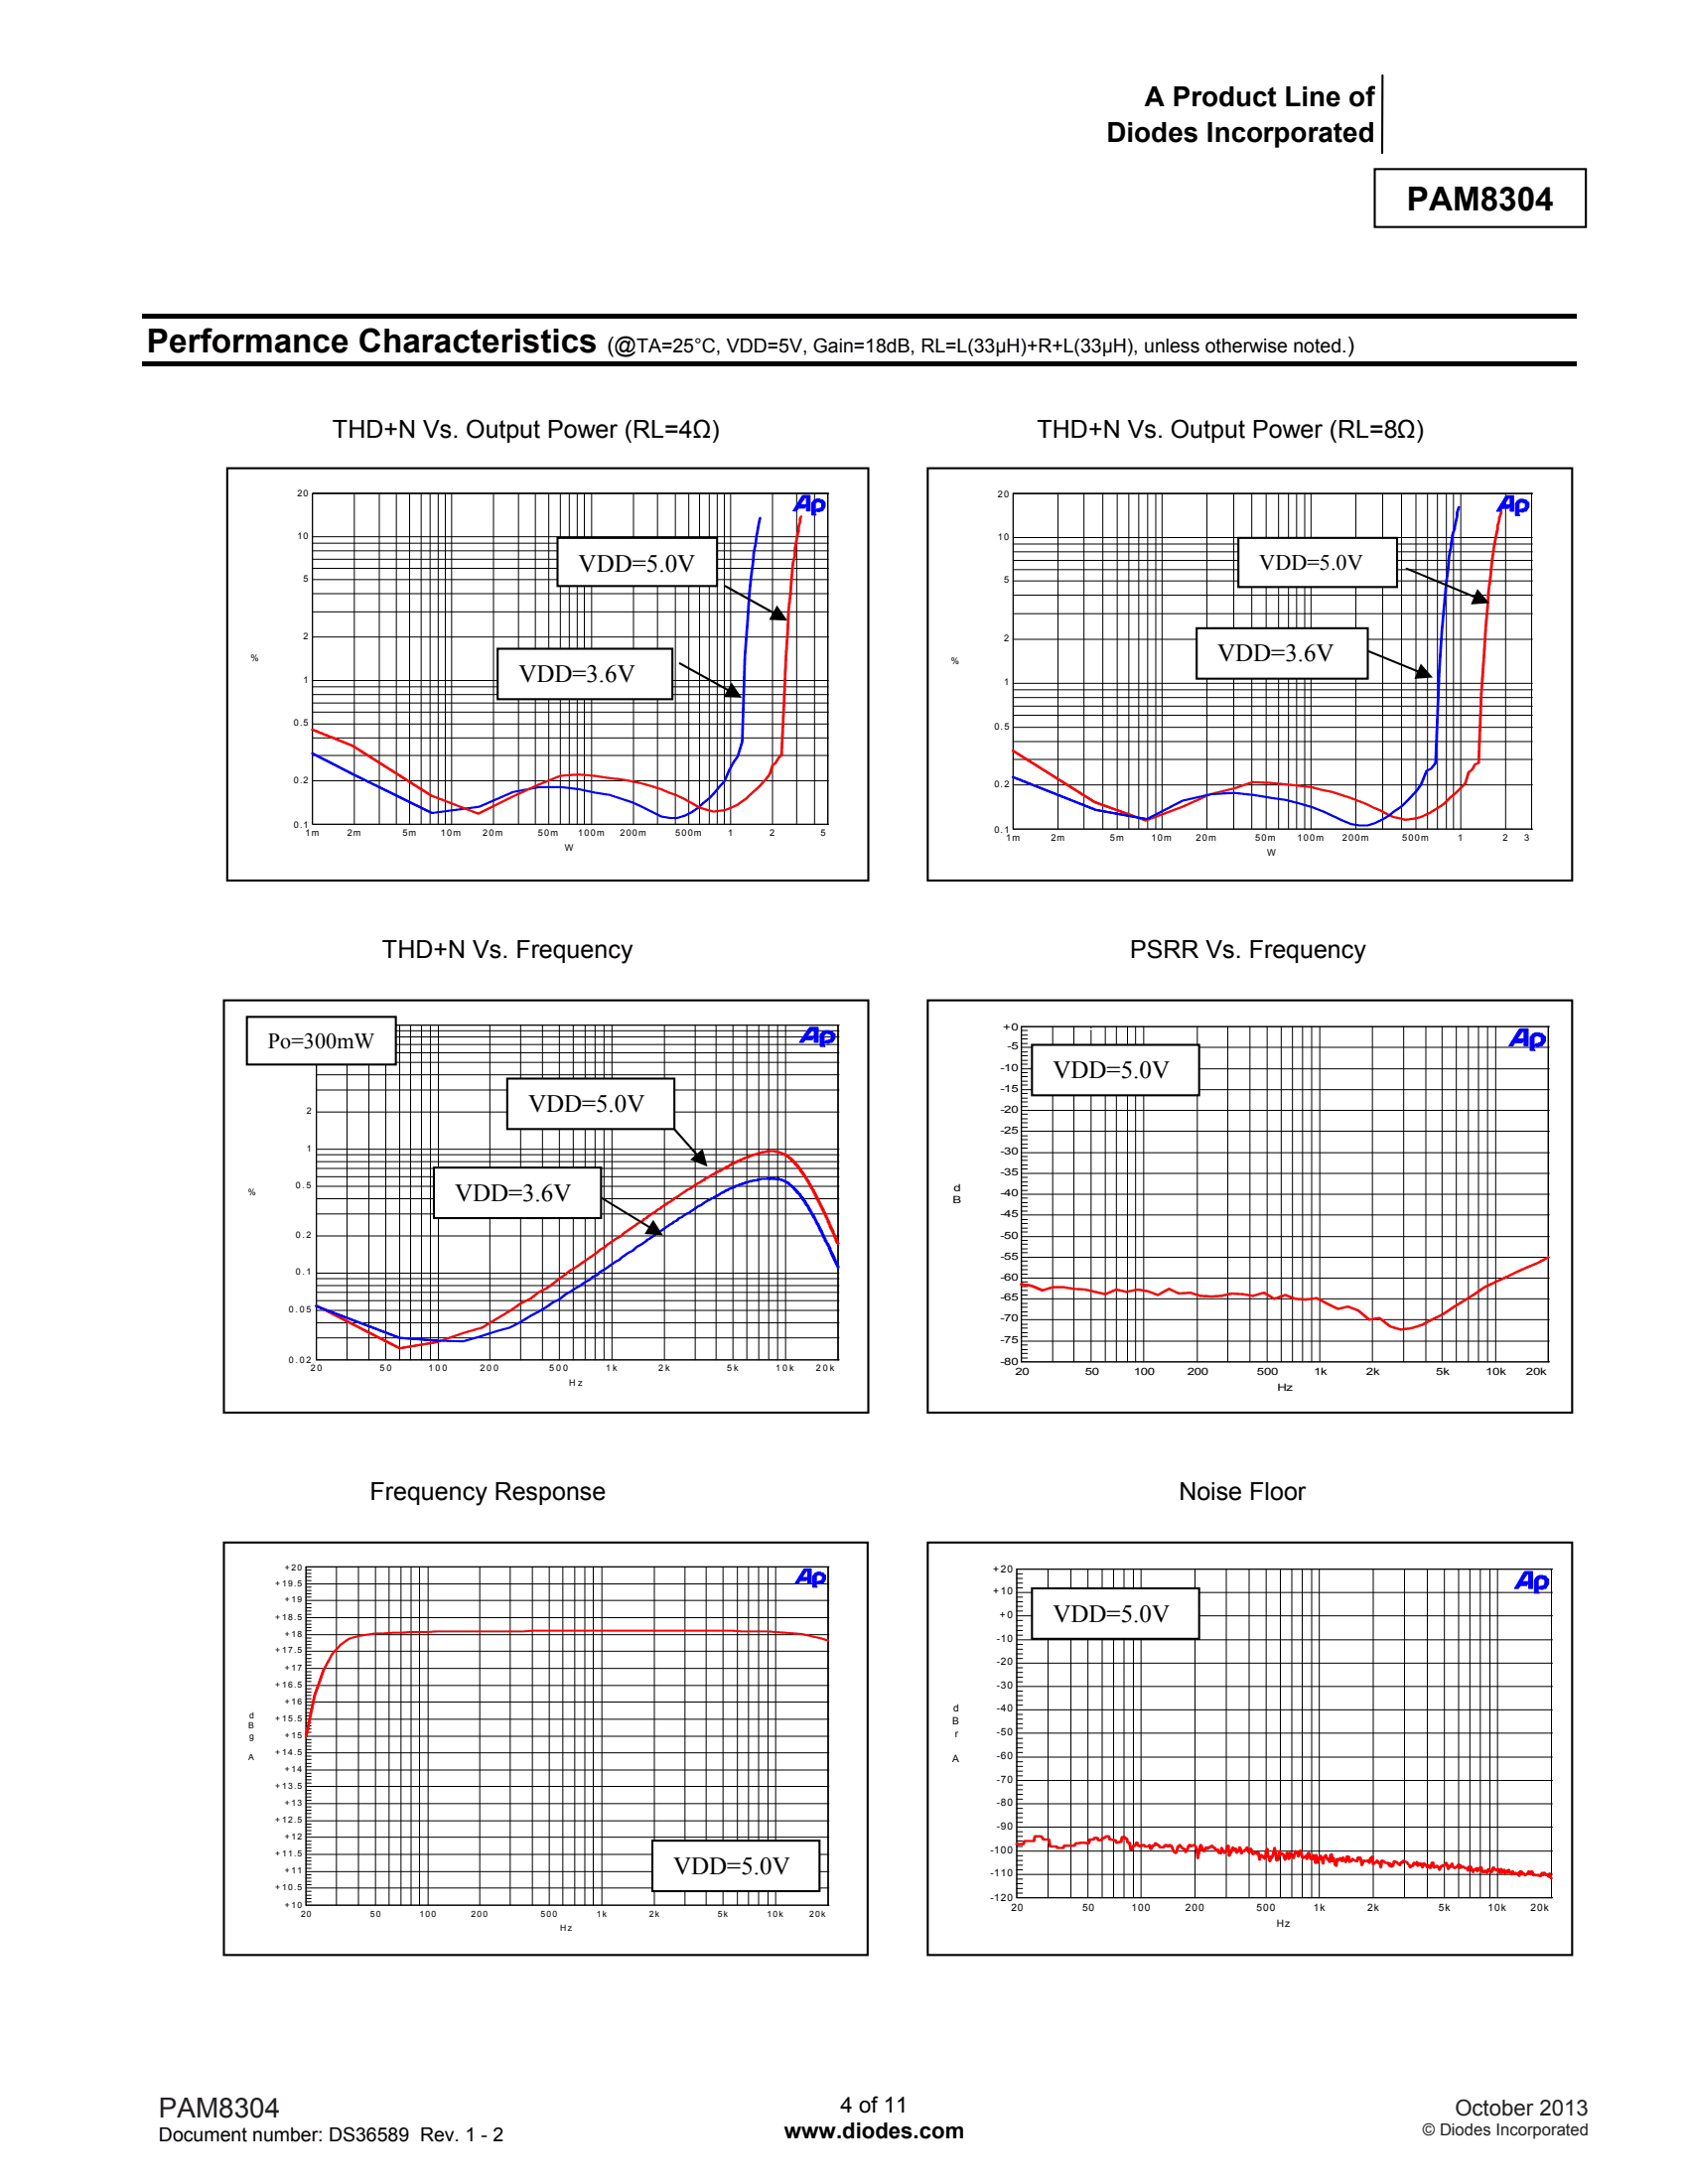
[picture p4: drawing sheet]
<svg xmlns="http://www.w3.org/2000/svg" width="216mm" height="279mm" viewBox="0 0 216 279" stroke-linecap="round" stroke-linejoin="round" font-family="sans-serif">
<path d="M176.8 9.6v10M175.8 21.6h27v7.4h-27z" fill="none" stroke="#000" stroke-width=".26"/>
<path d="M18.3 40.2h183.4v.5h-183.4zM18.3 46.3h183.4v.5h-183.4z" fill="#000"/>
<path d="M29.1 59.9h82v52.8h-82z" fill="#fff"/>
<path d="M29.1 59.9h82v52.7h-82z" fill="none" stroke="#000" stroke-width=".26"/>
<g fill="none" stroke="#000" stroke-width=".13">
<path d="M40 78.3h66M40 75.9h66M40 74.1h66M40 72.7h66M40 71.5h66M40 70.5h66M40 69.5h66M40 68.7h66M45.3 63.1v42.4M48.5 63.1v42.4M50.7 63.1v42.4M52.4 63.1v42.4"/>
<path d="M53.9 63.1v42.4M55 63.1v42.4M56 63.1v42.4M57 63.1v42.4M57.8 63.1v42.4M63.1 63.1v42.4M66.3 63.1v42.4M68.5 63.1v42.4M70.2 63.1v42.4M71.7 63.1v42.4M72.8 63.1v42.4M73.8 63.1v42.4"/>
<path d="M74.7 63.1v42.4M75.7 63.1v42.4M81 63.1v42.4M84.1 63.1v42.4M86.4 63.1v42.4M88.1 63.1v42.4M89.5 63.1v42.4M90.7 63.1v42.4M91.7 63.1v42.4M92.6 63.1v42.4M93.5 63.1v42.4M98.8 63.1v42.4"/>
<path d="M101.9 63.1v42.4M104.2 63.1v42.4M105.9 63.1v42.4M106 63.1h-66v42.4h66M40 99.9h66M40 96.6h66M40 94.4h66M40 92.6h66M40 91.1h66M40 89.9h66M40 88.9h66M40 87.9h66"/>
<path d="M40 87.1h66M40 81.5h66"/>
</g>
<path d="M97.2 66.3a73.8 73.8 0 0 0-1.4 9.6l-.5 8.1-.4 10.9-.5 1.9-.6 .8-1.2 2.4-1.9 2.1-.8 .7a6.7 6.7 0 0 1-3.3 1.8h-.9l-1.1-.1a31 31 0 0 0-6.7-2.8l-1.8-.3a19.9 19.9 0 0 0-10.5-.1l-4.3 1.9-6.1 .8-15.2-7.6 15.2 7.6" fill="none" stroke="#00f" stroke-width=".3"/>
<path d="M102.5 66.1l-.2 .2-.2 1.7-.4 2.3v.8a27 27 0 0 0-.6 4.9l-.2 2.1-.4 6-.5 12.5-.4 .3-.4 .7-.4 .3-.3 1.1a17.3 17.3 0 0 1-4.1 3.9 6.5 6.5 0 0 1-3.1 .9 7.5 7.5 0 0 1-3-1.1 26.1 26.1 0 0 0-10.5-3.2l-1.8-.3-2-.1-2.3 .1-2.9 1.2-3.3 1.5-4.3 2.2-6.1-2.3-10-6.4-5.1-2.1 5.1 2.1 10 6.4" fill="none" stroke="#f00" stroke-width=".3"/>
<g fill="#00f" stroke="#00f" stroke-width=".13">
<path d="M102.6 63.5l.1-.1h.9v2h-.5v-1.8l-.2 .1-.6 .9h.8l-.2 .4h-.8l-.2 .4h-.5z" fill-rule="evenodd"/>
<path d="M104.1 64a1.06 1.06 0 0 1 1.4 .3 .94 .94 0 0 1-.6 1.1h-.6l.2-.3 .5-.1 .1-.2v-.4l-.3-.2h-.3l-.2 .2v1.4l.1 .1h-.6v-1.5z" fill-rule="evenodd"/>
</g>
<path d="M118.7 59.9h82.4v52.8h-82.4z" fill="#fff"/>
<path d="M118.7 59.9h82.4v52.7h-82.4z" fill="none" stroke="#000" stroke-width=".26"/>
<g fill="none" stroke="#000" stroke-width=".13">
<path d="M129.6 78.5h66.4M129.6 76.1h66.4M129.6 74.3h66.4M129.6 72.9h66.4M129.6 71.7h66.4M129.6 70.6h66.4M129.6 69.6h66.4M129.6 68.8h66.4M135.3 63.1v43M138.6 63.1v43M141.1 63.1v43M142.9 63.1v43"/>
<path d="M144.4 63.1v43M145.6 63.1v43M146.8 63.1v43M147.8 63.1v43M148.6 63.1v43M154.4 63.1v43M157.8 63.1v43M160.1 63.1v43M161.9 63.1v43M163.5 63.1v43M164.8 63.1v43M165.8 63.1v43"/>
<path d="M166.9 63.1v43M167.7 63.1v43M173.4 63.1v43M176.8 63.1v43M179.3 63.1v43M181.1 63.1v43M182.6 63.1v43M183.9 63.1v43M185 63.1v43M185.9 63.1v43M186.8 63.1v43M192.6 63.1v43"/>
<path d="M195.9 63.1v43M196 63.1h-66.4v43h66.4M129.6 97.2h66.4M129.6 94.9h66.4M129.6 93h66.4M129.6 91.5h66.4M129.6 90.3h66.4M129.6 89.2h66.4M129.6 88.2h66.4M129.6 87.4h66.4M129.6 81.8h66.4M129.6 100.4h66.4"/>
</g>
<path d="M192 65.3a82.6 82.6 0 0 0-1.6 10.3l-.1 2.1a421.6 421.6 0 0 0-1.2 19.9l-.4 .2-.4 .6-.4 .4-.5 1.4-1.3 1.3-.5 .5a10.7 10.7 0 0 1-4.5 2.7l-1.4 .2-1.5-.4a38.6 38.6 0 0 0-10.5-3.8l-5.2-.5-2.3-.1-2.4 .8-3 .7-3.7 1.7-4.5 1.7-6.6-2.4-10.4-6.5 10.4 6.5 6.6 2.4" fill="none" stroke="#f00" stroke-width=".31"/>
<path d="M186.6 64.9l-.2 .7v.4l-.4 1.7-.2 .6-.5 2.9-.1 1.5a235 235 0 0 0-1.6 24.9l-.6 .7-.5 .3a8.3 8.3 0 0 1-2.7 4l-.6 .7-.9 .5a8.6 8.6 0 0 1-3.4 1.8h-1l-1.1-.2-1.1-.4a25 25 0 0 0-9.2-2.9l-2.2-.4-2.5-.3-2.9 .2-3.6 .8-4.6 2.4-6.6-1.2-10.5-4.2 10.5 4.2 6.6 1.2" fill="none" stroke="#00f" stroke-width=".31"/>
<g fill="#00f" stroke="#00f" stroke-width=".13">
<path d="M192.6 63.5l.1-.1h.9v2h-.5v-1.7l-.2 .1-.6 .8h.8l-.2 .4h-.8l-.2 .4h-.5z" fill-rule="evenodd"/>
<path d="M194.1 64.1l.3-.2h.5l.1 .1h.2l.4 .3a1.46 1.46 0 0 1-.4 1.1h-.2l-.1 .1-.6-.1 .2-.3 .5-.1 .1-.1v-.5l-.3-.2h-.3l-.2 .2v1.5l.1 .1h-.6v-1.6z" fill-rule="evenodd"/>
</g>
<path d="M118.7 128h82.4v52.7h-82.4z" fill="#fff"/>
<path d="M118.7 128h82.4v52.7h-82.4z" fill="none" stroke="#000" stroke-width=".26"/>
<g fill="none" stroke="#000" stroke-width=".13">
<path d="M130.6 139.9h.8M130.6 139.4h67.6M130.6 138.8h.8M130.6 138.3h.8M130.6 137.7h.8M130.6 137.2h.8M130.6 136.7h67.6M130.6 136.1h.8M130.6 135.7h.8M130.6 135.1h.8M130.6 134.6h.8M130.6 134h67.6"/>
<path d="M130.6 133.5h.8M130.6 132.9h.8M130.6 132.4h.8M130.6 131.8h.8M134.6 131.3v42.9M137.4 131.3v42.9M139.6 131.3v42.9M141.4 131.3v42.9M142.8 131.3v42.9M144.2 131.3v42.9M145.2 131.3v42.9M146.3 131.3v42.9"/>
<path d="M153.1 131.3v42.9M157 131.3v42.9M159.9 131.3v42.9M162.1 131.3v42.9M163.9 131.3v42.9M165.3 131.3v42.9M166.6 131.3v42.9M167.8 131.3v42.9M168.8 131.3v42.9M175.5 131.3v42.9M179.5 131.3v42.9M182.4 131.3v42.9"/>
<path d="M184.4 131.3v42.9M186.3 131.3v42.9M187.8 131.3v42.9M189.1 131.3v42.9M190.3 131.3v42.9M191.3 131.3v42.9M198 131.3v42.9M198.2 131.3h-67.6v42.9h67.6M130.6 159.8h.8M130.6 159.2h.8M130.6 158.7h.8M130.6 158.2h67.6"/>
<path d="M130.6 157.6h.8M130.6 157.1h.8M130.6 156.5h.8M130.6 156h.8M130.6 155.4h67.6M130.6 154.9h.8M130.6 154.3h.8M130.6 153.9h.8M130.6 153.3h.8M130.6 152.8h67.6M130.6 152.3h.8M130.6 151.7h.8"/>
<path d="M130.6 151.2h.8M130.6 150.6h.8M130.6 150.1h67.6M130.6 149.5h.8M130.6 149h.8M130.6 148.4h.8M130.6 148h.8M130.6 147.5h67.6M130.6 146.9h.8M130.6 146.4h.8M130.6 145.8h.8M130.6 145.3h.8"/>
<path d="M130.6 144.7h67.6M130.6 144.2h.8M130.6 143.6h.8M130.6 143.1h.8M130.6 142.5h.8M130.6 142h67.6M130.6 141.6h.8M130.6 141h.8M130.6 140.5h.8M130.6 173.7h.8M130.6 173.1h.8M130.6 172.7h.8"/>
<path d="M130.6 172.1h.8M130.6 171.6h67.6M130.6 171h.8M130.6 170.5h.8M130.6 169.9h.8M130.6 169.4h.8M130.6 168.8h67.6M130.6 168.3h.8M130.6 167.8h.8M130.6 167.2h.8M130.6 166.8h.8M130.6 166.2h67.6"/>
<path d="M130.6 165.7h.8M130.6 165.1h.8M130.6 164.6h.8M130.6 164h.8M130.6 163.5h67.6M130.6 163h.8M130.6 162.4h.8M130.6 161.9h.8M130.6 161.3h.8M130.6 160.8h67.6M130.6 160.3h.8"/>
</g>
<path d="M198 160.8l-1.3 .7-2.7 1.2-4.1 2-5.3 3.4-2.7 1.4-1.3 .4-1.5 .2-1.2-.4-1.5-1.1-1.3 .2-1.4-1.2-1.3-.4-1.3 .2-2.7-1.3-1.4 .2-1.3-.1-1.3-.5-1.4 .5-1.3-.8-1.5 .4-1.2-.2-1.5-.1a8.4 8.4 0 0 1-5.3-.1l-1.4 .1-1.3-.6-1.4 .8-1.3-.5-1.3-.2-1.4 .3-1.3-.3-1.4 .6-2.6-.6-1.5-.1-1.2-.2h-1.5l-1.3 .4-1.4-.6-1.3-.2 1.3 .2 1.4 .6" fill="none" stroke="#f00" stroke-width=".34"/>
<g fill="#00f" stroke="#00f" stroke-width=".13">
<path d="M194.3 131.7l.1-.1h1.1v2.2h-.6v-1.9l-.2 .1-.7 .9h.9l-.2 .5h-.9l-.3 .4h-.5z" fill-rule="evenodd"/>
<path d="M196 132.3a.96 .96 0 0 1 1-.1h.3l.4 .4a1.47 1.47 0 0 1-.4 1.2l-.4 .1-.7-.1 .3-.3 .5-.1 .1-.2v-.5l-.4-.2h-.2l-.3 .2v1.6l.2 .1h-.7v-1.7z" fill-rule="evenodd"/>
</g>
<path d="M28.6 128h82.5v52.7h-82.5z" fill="#fff"/>
<path d="M28.6 128h82.5v52.7h-82.5z" fill="none" stroke="#000" stroke-width=".26"/>
<g fill="none" stroke="#000" stroke-width=".13">
<path d="M40.5 139.4h66.8M40.5 137.5h66.8M40.5 135.9h66.8M40.5 134.7h66.8M40.5 133.6h66.8M40.5 132.7h66.8M40.5 131.9h66.8M44.4 131.1v42.9M47.2 131.1v42.9M49.3 131.1v42.9M51.1 131.1v42.9M52.5 131.1v42.9"/>
<path d="M53.9 131.1v42.9M55.1 131.1v42.9M56.1 131.1v42.9M62.7 131.1v42.9M66.6 131.1v42.9M69.4 131.1v42.9M71.5 131.1v42.9M73.3 131.1v42.9M74.8 131.1v42.9M76.1 131.1v42.9M77.3 131.1v42.9M78.3 131.1v42.9"/>
<path d="M85 131.1v42.9M88.9 131.1v42.9M91.6 131.1v42.9M93.7 131.1v42.9M95.5 131.1v42.9M97 131.1v42.9M98.3 131.1v42.9M99.5 131.1v42.9M100.5 131.1v42.9M107.2 131.1v42.9M107.3 131.1h-66.8v42.9h66.8M40.5 158.1h66.8"/>
<path d="M40.5 155.3h66.8M40.5 153.4h66.8M40.5 151.8h66.8M40.5 150.5h66.8M40.5 149.5h66.8M40.5 148.6h66.8M40.5 147.7h66.8M40.5 147h66.8M40.5 142.3h66.8M40.5 171.2h66.8M40.5 169.2h66.8M40.5 167.6h66.8"/>
<path d="M40.5 166.4h66.8M40.5 165.3h66.8M40.5 164.5h66.8M40.5 163.6h66.8M40.5 162.9h66.8"/>
</g>
<path d="M107.2 159.1v-.1h-.1v-.3h-.2l-.1-.6-.2-.3v-.3h-.2v-.3h-.1v-.2h-.1l-.2-.6h-.1v-.3l-.4-.6v-.3h-.1l-.1-.5h-.1v-.2l-.3-.3v-.2l-.2-.4v-.1h-.2v-.3h-.1v-.3h-.1v-.2h-.2l-.1-.5-.2-.2-.2-.5h-.1l-.1-.4h-.1v-.2l-.4-.4v-.2h-.2v-.2h-.1v-.2h-.1v-.1h-.1v-.2l-.2-.2h-.1v-.2h-.1v-.2h-.3v-.2h-.1l-.1-.3-.3-.1v-.1h-.1l-.1-.2h-.1v-.1l-.7-.4a4.6 4.6 0 0 0-2-.3l-1 .1v.2l-.9 .1v.1h-.3v.1l-.3 .1v.1l-.6 .1v.1h-.3l-.2 .2h-.2v.1l-.8 .3-.1 .1-.5 .2v.3l-.1-.2-.8 .5a.26 .26 0 0 0-.4 .2l-1.4 .7-.2 .3-.8 .3-2.8 1.9-.2 .1-.2 .2-.7 .4-.2 .2-.6 .3-.1 .2-1.4 .9-.9 .7-.6 .3-1.8 1.3-.3 .2-1.9 1.3-.3 .3-.5 .3-.4 .3-2.8 2-.7 .3-.6 .5a20 20 0 0 1-3.4 2.3l-1 .8-1.3 .7-1.4 .9-3.5 2.1-2.5 .7-3.3 1.2-4.8 .8-10.6-5.5 10.6 5.5 4.8-.8" fill="none" stroke="#f00" stroke-width=".32"/>
<path d="M107.2 162.2v-.2l-.4-.6v-.3h-.1v-.3h-.1v-.2h-.2v-.3h-.1l-.1-.6h-.2v-.3l-.1-.1v-.1h-.1l-.1-.5h-.2v-.2l-.1-.1v-.2h-.1v-.3h-.1l-.2-.5h-.1v-.3h-.1l-.1-.5h-.2l-.4-.9h-.1v-.3h-.1l-.1-.2v-.2l-.2-.1v-.1h-.1l-.1-.5-.1-.1h-.2v-.2h-.1v-.3h-.1l-.2-.3h-.1v-.2h-.1l-.1-.2v-.2h-.2l-.1-.2-.1-.1v.1v-.2l-.3-.1v-.2h-.1l-.1-.2-.5-.3-.3-.4h-.3v-.1l-.4-.1v-.1h-.4v-.1v.1l-.1-.1-.2 .1v-.1h-.3v-.1l-.2 .1h-.2v-.1l-.2 .1v-.1v.1l-.1-.1-.1 .1h-.9l-.4 .1v.1l-.9 .1v.1h-.6v.1h-.3v.1l-.5 .1v.1l-.2 .1a.26 .26 0 0 0-.4 .2l-1 .3v.1l-1.3 .6-.4 .4h-.2l-.5 .2-2.4 1.6-1.3 .7-.4 .4-.8 .4-2.6 1.9-.3 .1-2 1.5-1.3 .7-.3 .4-2.4 1.5-.4 .4-.5 .2-.5 .5-2.5 1.4a80.8 80.8 0 0 1-7.7 4.6l-6 1.8-3.3-.1-4.8-.3-10.6-4.1 10.6 4.1 4.8 .3" fill="none" stroke="#00f" stroke-width=".32"/>
<g fill="#00f" stroke="#00f" stroke-width=".13">
<path d="M103.5 131.5l.1-.1h1v1.9h-.5v-1.6l-.2 .1-.6 .8h.8l-.2 .4h-.9l-.3 .3h-.5z" fill-rule="evenodd"/>
<path d="M105.2 132a1.3 1.3 0 0 1 1.6 .3v.5l-.4 .5h-.2l-.2 .2-.6-.2 .3-.2 .5-.1 .1-.2v-.4l-.4-.2h-.2l-.3 .2v1.4l.1 .1h-.6v-1.5z" fill-rule="evenodd"/>
</g>
<path d="M118.7 197.3h82.4v52.8h-82.4z" fill="#fff"/>
<path d="M118.7 197.3h82.4v52.8h-82.4z" fill="none" stroke="#000" stroke-width=".26"/>
<g fill="none" stroke="#000" stroke-width=".13">
<path d="M130 219.9h.8M130 219.3h.8M130 218.7h68.6M130 218.1h.8M130 217.5h.8M130 216.9h.8M130 216.3h.8M130 215.8h68.6M130 215.2h.8M130 214.6h.8M130 214h.8M130 213.4h.8"/>
<path d="M130 212.8h68.6M130 212.2h.8M130 211.6h.8M130 211h.8M130 210.4h.8M130 209.8h68.6M130 209.2h.8M130 208.6h.8M130 208h.8M130 207.3h.8M130 206.7h68.6M130 206.1h.8"/>
<path d="M130 205.5h.8M130 204.9h.8M130 204.3h.8M130 203.7h68.6M130 203.1h.8M130 202.5h.8M130 201.9h.8M130 201.3h.8M134 200.7v42.1M137 200.7v42.1M139.1 200.7v42.1M141 200.7v42.1"/>
<path d="M142.4 200.7v42.1M143.8 200.7v42.1M145 200.7v42.1M145.9 200.7v42.1M152.8 200.7v42.1M156.8 200.7v42.1M159.8 200.7v42.1M161.9 200.7v42.1M163.8 200.7v42.1M165.2 200.7v42.1M166.6 200.7v42.1M167.8 200.7v42.1"/>
<path d="M168.7 200.7v42.1M175.6 200.7v42.1M179.6 200.7v42.1M182.6 200.7v42.1M184.7 200.7v42.1M186.6 200.7v42.1M188 200.7v42.1M189.3 200.7v42.1M190.6 200.7v42.1M191.5 200.7v42.1M198.4 200.7v42.1M198.6 200.7h-68.6v42.1h68.6"/>
<path d="M130 239.8h68.6M130 239.2h.8M130 238.6h.8M130 238h.8M130 237.4h.8M130 236.8h68.6M130 236.2h.8M130 235.5h.8M130 234.9h.8M130 234.3h.8M130 233.7h68.6M130 233.1h.8"/>
<path d="M130 232.5h.8M130 231.9h.8M130 231.4h.8M130 230.8h68.6M130 230.2h.8M130 229.6h.8M130 229h.8M130 228.4h.8M130 227.8h68.6M130 227.2h.8M130 226.6h.8M130 226h.8"/>
<path d="M130 225.4h.8M130 224.8h68.6M130 224.2h.8M130 223.6h.8M130 223h.8M130 222.4h.8M130 221.7h68.6M130 221.1h.8M130 220.5h.8M130 242.2h.8M130 241.6h.8M130 241h.8"/>
<path d="M130 240.4h.8"/>
</g>
<path d="M130.3 235.9h-.3h.9l.1-.4h1.2l.2-.6h.8l.3 .4h.7l.1 .9h.8l.2 .2h.7l.1-.3h1.4l.1-.3h.4l.2-.1 1.1 .1 .1-.5h.5l.1-.2h.4l.1 .3h.3l.3-.3h.2l.2-.2h.3l.1 .4 .8 .1 .1 .3 .6-.1 .1-.6h.4l.1 .2h.1l.1 .5h.3l.1 .9h.1l.3-.5h.2l.1-.4h.2l.1 .4 .2 .1h.1l.2-.2h.2l.1 .2h.5l.1-.2 .1 .5h.2l.1-.4h.2l.2-.3 .4 .3a.39 .39 0 0 0 .4 .2 .39 .39 0 0 0 .4-.2l.2-.1 .1 .2h.2l.1-.2 .2 .1 .4 .8 .2 .1 .3-.8h.1l.1-.2 .4 .5h.2l.1 .4 .5-.9h.1l.2 .2 .3-.2 .3 .3 .2 1.4 .4-1.7 .2 .7 .3 .1 .1-.4 .1-.1 .1 .2 .6-.4 .1 .2 .3 .1 .1 .3 .3-.1 .1 .4 .1-.1 .1 .2 .1-.7 .4 .6 .2-.3 .2-.5 .1-.1 .1 1.3 .5-1.1 .2 .4 .2-.2 .1 .5 .1-.2h.1l.2-.5 .2 .8 .1-.3h.2l.2-.2h.1l.1-.3 .3 .7 .2-.5 .3 .7 .2-.1 .1-.2 .2 .3 .2-.2 .1 .9 .1-.5 .1-.1 .5 .5 .1-1 .2-.3 .1 1h.1l.1 .6 .2-.6 .1 .2 .1-.3 .2-1 .3 1.6 .1-.3 .1 .2 .1-1.1 .2 .5 .1-.2 .2 .1 .3 .7 .2-.9 .2 .8 .2-.8 .1 .5 .2-.2 .2 .4 .2-.9 .1 .2 .1-.1 .2 .6 .2-.8 .1 .2 .2 .7 .1 .1 .3-.3 .2 .4 .1-.7 .1-.1 .2 .8 .2-.1 .1 .1 .1-.5 .3 1 .1-1 .1 1 .1-.6 .1 .2 .1-.5 .2 .1 .2 .9 .1-.8 .3-.3 .1 .4 .1 .2 .1-.1 .2 .4 .1-.9 .1-.1 .1 .9 .2-.4 .2 .9 .1 .1 .1-.9 .2 .2 .2-.3 .2 .4 .2-.5 .3 .6 .2-.7 .1 .4 .1-.4 .1 .7 .2-.1 .2-.3 .6 .3 .1-.5 .1 .2 .1-.2 .3 1 .2-.6 .3 .1 .2-.1 .3 .3 .1-.6 .1 .4 .1-.6 .1 1 .5-.5 .2 .3 .1-.1 .1 .1 .1 .6 .1-.9 .8 .4 .1-.1 .1 .4 .1-.3 .1 .4 .2-.3 .1 .2 .1-.6a.67 .67 0 0 1 .6 .4l.1 .1 .3-.4 .1 .1 .1-.3 .5 .3 .4 .6 .1-.2h.2l.1-.4 .3 .2 .1-.3 .1 .5 .2-.3 .1 .2 .1-.2 .2 .5 .2-.5h.1l.4 .5 .1-.3 .2 .4 .3-.7h.1l.1 .6 .4-.2 .2 .2 .1 .3 .2-.4h.1l.1-.2 .1 .1 .1-.1 .3-.3 .2 .8 .1-.4 .2 .2 .2-.5 .1 .4 .3 .2 .3-.2 .2-.3 .1 .5 .1-.4 .1 .3 .3-.1 .2 .2h.2l.2 .3 .1-.5 .1 .1 .1-.1 .3 .7 .1-.3 .4-.2 .1 .4 .1-.4 .4-.1 .1 .6 .1-.1 .1 .1 .1-.2 .3 .3 .1-.4 .1-.1 .2 .3 .2 .1 .1-.5 .1-.1 .2 .3h.2l.1 .1 .1-.2 .2 .4 .1 .1 .1-.5 .1 .5 .3-.4 .1 .5 .2-.4 .2 .3 .1-.4 .3 .6 .2-.4 .1 .3 .2-.1 .3 .1 .1-.1 .1 .4 .1-.6h.2l.1 .4 .1-.2 .2 .3 .3-.1 .2-.4 .3 .4 .1-.4 .2 .5 .2-.1 .6 .2 .1-.1 .1 .1 .1-.4 .1 .3 .2-.3h.1l.1 .3 .2-.1 .2 .3 .1-.4 .2 .6" fill="none" stroke="#f00" stroke-width=".33"/>
<g fill="#00f" stroke="#00f" stroke-width=".13">
<path d="M194.9 201.1l.2-.1h.9v2.2h-.5v-1.9l-.2 .1-.6 .9h.8l-.2 .5h-.9l-.2 .4h-.5z" fill-rule="evenodd"/>
<path d="M196.5 201.7a.86 .86 0 0 1 1-.1h.2l.4 .4a1.62 1.62 0 0 1-.4 1.2h-.2l-.2 .1-.6-.1 .3-.3 .5-.1 .1-.2v-.5l-.4-.2h-.2l-.3 .2v1.6l.2 .1h-.6v-1.7z" fill-rule="evenodd"/>
</g>
<path d="M28.6 197.3h82.4v52.8h-82.4z" fill="#fff"/>
<path d="M28.6 197.3h82.4v52.8h-82.4z" fill="none" stroke="#000" stroke-width=".26"/>
<g fill="none" stroke="#000" stroke-width=".13">
<path d="M39.1 219.9h66.9M39.1 219.5h.7M39.1 219.1h.7M39.1 218.6h.7M39.1 218.2h.7M39.1 217.7h66.9M39.1 217.3h.7M39.1 216.9h.7M39.1 216.5h.7M39.1 216h.7M39.1 215.6h66.9M39.1 215.1h.7"/>
<path d="M39.1 214.7h.7M39.1 214.3h.7M39.1 213.9h.7M39.1 213.4h66.9M39.1 213h.7M39.1 212.6h.7M39.1 212.2h.7M39.1 211.7h.7M39.1 211.2h66.9M39.1 210.8h.7M39.1 210.4h.7M39.1 210h.7"/>
<path d="M39.1 209.6h.7M39.1 209.1h66.9M39.1 208.6h.7M39.1 208.2h.7M39.1 207.8h.7M39.1 207.4h.7M39.1 206.9h66.9M39.1 206.5h.7M39.1 206.1h.7M39.1 205.7h.7M39.1 205.2h.7M39.1 204.7h66.9"/>
<path d="M39.1 204.3h.7M39.1 203.9h.7M39.1 203.5h.7M39.1 203.1h.7M39.1 202.6h66.9M39.1 202.2h.7M39.1 201.7h.7M39.1 201.3h.7M39.1 200.9h.7M43 200.4v43.3M45.8 200.4v43.3M48 200.4v43.3"/>
<path d="M49.8 200.4v43.3M51.3 200.4v43.3M52.6 200.4v43.3M53.7 200.4v43.3M54.8 200.4v43.3M61.4 200.4v43.3M65.3 200.4v43.3M68.1 200.4v43.3M70.3 200.4v43.3M72 200.4v43.3M73.5 200.4v43.3M74.8 200.4v43.3"/>
<path d="M75.9 200.4v43.3M77 200.4v43.3M83.7 200.4v43.3M87.6 200.4v43.3M90.3 200.4v43.3M92.5 200.4v43.3M94.3 200.4v43.3M95.7 200.4v43.3M97 200.4v43.3M98.2 200.4v43.3M99.2 200.4v43.3M105.9 200.4v43.3"/>
<path d="M106 200.4h-66.9v43.3h66.9M39.1 239.8h.7M39.1 239.4h66.9M39.1 239h.7M39.1 238.5h.7M39.1 238.1h.7M39.1 237.7h.7M39.1 237.2h66.9M39.1 236.8h.7M39.1 236.4h.7M39.1 236h.7M39.1 235.5h.7"/>
<path d="M39.1 235h66.9M39.1 234.6h.7M39.1 234.2h.7M39.1 233.8h.7M39.1 233.4h.7M39.1 232.9h66.9M39.1 232.5h.7M39.1 232h.7M39.1 231.6h.7M39.1 231.2h.7M39.1 230.7h66.9M39.1 230.3h.7"/>
<path d="M39.1 229.9h.7M39.1 229.5h.7M39.1 229h.7M39.1 228.5h66.9M39.1 228.1h.7M39.1 227.7h.7M39.1 227.3h.7M39.1 226.9h.7M39.1 226.4h66.9M39.1 226h.7M39.1 225.6h.7M39.1 225.1h.7"/>
<path d="M39.1 224.7h.7M39.1 224.2h66.9M39.1 223.8h.7M39.1 223.4h.7M39.1 223h.7M39.1 222.5h.7M39.1 222.1h66.9M39.1 221.6h.7M39.1 221.2h.7M39.1 220.8h.7M39.1 220.4h.7M39.1 243.3h.7"/>
<path d="M39.1 242.9h.7M39.1 242.5h.7M39.1 242h.7M39.1 241.5h66.9M39.1 241.1h.7M39.1 240.7h.7M39.1 240.3h.7"/>
</g>
<path d="M105.9 209.9a19.8 19.8 0 0 0-6.7-1.1l-5.5-.2h-25.6l-1.1 .1a376.5 376.5 0 0 0-19 .3l-1.1 .1a5.2 5.2 0 0 0-4.4 2.5l-1.1 2-1.2 3.4-1.1 5.2 1.1-5.2 1.2-3.4" fill="none" stroke="#f00" stroke-width=".29"/>
<g fill="#00f" stroke="#00f" stroke-width=".13">
<path d="M102.8 200.8l.1-.1h.9v1.8h-.5v-1.5h-.2l-.5 .8h.7l-.2 .4h-.8l-.2 .3h-.4z" fill-rule="evenodd"/>
<path d="M104.2 201.3a1.01 1.01 0 0 1 1.4 .2v.5l-.3 .5-.4 .1-.5-.1 .2-.2 .5-.1 .1-.2v-.4l-.1-.1a.46 .46 0 0 0-.7 .1v1.4l.1 .1h-.5v-1.5z" fill-rule="evenodd"/>
</g>
<path d="M158.4 68.8h20.3v6.3h-20.3z" fill="#fff"/>
<path d="M158.4 68.8h20.3v6.3h-20.3z" fill="none" stroke="#000" stroke-width=".26"/>
<path d="M31.6 130.1h19v6.1h-19z" fill="#fff"/>
<path d="M31.6 130.1h19v6.1h-19z" fill="none" stroke="#000" stroke-width=".26"/>
<path d="M92.7 74.9h.1l6.5 3.5v.2l-.2 .1-6.4-3.6zM99.4 77.4l1.3 2-2.3-.1z" fill="#000"/>
<path d="M71.3 68.8h20.4v6.2h-20.4z" fill="#fff"/>
<path d="M71.3 68.8h20.4v6.2h-20.4z" fill="none" stroke="#000" stroke-width=".26"/>
<path d="M86.8 84.8h.2l6.4 3.5 .1 .2h-.2l-6.4-3.5zM93.6 87.3l1.3 2-2.4-.1z" fill="#000"/>
<path d="M63.7 83h22.3v6.5h-22.3z" fill="#fff"/>
<path d="M63.6 83h22.4v6.5h-22.4z" fill="none" stroke="#000" stroke-width=".26"/>
<g fill="#000">
<path d="M179.8 72.7l.2-.1 8.9 3.7 .1 .2-.2 .1-8.9-3.7zM189 75.4l1.5 1.8-2.4 .1z"/>
<path d="M174.8 83.1l6.9 2.8 .1 .2h-.2l-6.8-2.8zM181.7 84.9l1.6 1.8-2.4 .1z"/>
</g>
<path d="M153.1 80.4h21.8v6.4h-21.8z" fill="#fff"/>
<path d="M153.1 80.4h21.8v6.4h-21.8z" fill="none" stroke="#000" stroke-width=".26"/>
<g fill="#000">
<path d="M76.6 153.1l.2-.1 6.6 4v.2h-.2l-6.5-4zM83.5 156.1l1.3 2-2.4-.2z"/>
<path d="M86 144.2h.2l3.2 3.6v.2h-.2l-3.2-3.6zM88.3 148.4l1.6-1.4 .6 2.2z"/>
</g>
<path d="M55.5 149.4h21.4v6.5h-21.4z" fill="#fff"/>
<path d="M55.5 149.4h21.4v6.4h-21.4z" fill="none" stroke="#000" stroke-width=".26"/>
<path d="M64.9 138h21.4v6.4h-21.4z" fill="#fff"/>
<path d="M64.9 138h21.4v6.4h-21.4z" fill="none" stroke="#000" stroke-width=".26"/>
<path d="M132 133.7h21.4v6.4h-21.4z" fill="#fff"/>
<path d="M132 133.7h21.4v6.4h-21.4z" fill="none" stroke="#000" stroke-width=".26"/>
<path d="M83.5 235.5h21.3v6.4h-21.3z" fill="#fff"/>
<path d="M83.4 235.5h21.4v6.4h-21.4z" fill="none" stroke="#000" stroke-width=".26"/>
<path d="M132 203.2h21.4v6.5h-21.4z" fill="#fff"/>
<path d="M132 203.2h21.4v6.5h-21.4z" fill="none" stroke="#000" stroke-width=".26"/>
<g font-size="4.2">
<text x="179.9" y="27">PAM8304</text>
<text x="18.8" y="45.1">Performance Characteristics</text>
</g>
<g font-size="3.5">
<text x="146.4" y="13.6">A Product Line of</text>
<text x="141.5" y="18.1">Diodes Incorporated</text>
</g>
<text font-size="3.5" fill="#231f20" x="20.3" y="270.9">PAM8304</text>
<g font-size="3.2">
<text x="42.5" y="56">THD+N Vs. Output Power (RL=4Ω)</text>
<text x="132.6" y="56">THD+N Vs. Output Power (RL=8Ω)</text>
<text x="74" y="73.1">VDD=5.0V</text>
<text x="66.3" y="87.3">VDD=3.6V</text>
<text x="155.7" y="84.6">VDD=3.6V</text>
<text x="48.9" y="122.5">THD+N Vs. Frequency</text>
<text x="144.6" y="122.5">PSRR Vs. Frequency</text>
<text x="134.7" y="138">VDD=5.0V</text>
<text x="67.6" y="142.3">VDD=5.0V</text>
<text x="58.2" y="153.7">VDD=3.6V</text>
<text x="47.3" y="191.9">Frequency Response</text>
<text x="150.8" y="191.9">Noise Floor</text>
<text x="134.7" y="207.5">VDD=5.0V</text>
<text x="86.1" y="239.8">VDD=5.0V</text>
</g>
<g font-size="2.8">
<text x="77.6" y="45.1">(@</text>
<text x="172.3" y="45.1">)</text>
<text x="161.1" y="72.9">VDD=5.0V</text>
<text x="34.3" y="134.1">Po=300mW</text>
<text x="100.3" y="273.5">www.diodes.com</text>
<text x="107.5" y="270.2">4 of 11</text>
</g>
<text font-size="2.8" fill="#231f20" x="186.1" y="270.6">October 2013</text>
<g font-size="2.5">
<text x="81.4" y="45.1">TA=25°C, VDD=5V, Gain=18dB, RL=L(33μH)+R+L(33μH), unless otherwise noted.</text>
<text x="20.3" y="274">Document number: DS36589 Rev. 1 - 2</text>
</g>
<text font-size="2.1" fill="#231f20" x="182" y="273.2">© Diodes Incorporated</text>
<text font-size="1.4" fill="#fff" x="139.3" y="132.6">T</text>
<g font-size="1.3">
<text x="128.3" y="131.8">+0</text>
<text x="127.9" y="137">-10</text>
<text x="128.8" y="134.3">-5</text>
<text x="127.9" y="142.3">-20</text>
<text x="127.9" y="139.7">-15</text>
<text x="127.9" y="147.7">-30</text>
<text x="127.9" y="145">-25</text>
<text x="121.9" y="153.9">B</text>
<text x="122" y="152.4">d</text>
<text x="127.9" y="155.7">-45</text>
<text x="127.9" y="153.1">-40</text>
<text x="127.9" y="150.4">-35</text>
<text x="127.9" y="161.1">-55</text>
<text x="127.9" y="158.5">-50</text>
<text x="127.9" y="166.4">-65</text>
<text x="127.9" y="163.8">-60</text>
<text x="127.9" y="171.9">-75</text>
<text x="127.9" y="169.1">-70</text>
<text x="127.9" y="174.7">-80</text>
<text x="129.9" y="175.9">20</text>
<text x="138.8" y="175.9">50</text>
<text x="145" y="175.9">100</text>
<text x="151.9" y="175.9">200</text>
<text x="160.8" y="175.9">500</text>
<text x="163.4" y="177.9">Hz</text>
<text x="168" y="175.9">1k</text>
<text x="174.7" y="175.9">2k</text>
<text x="183.7" y="175.9">5k</text>
<text x="190" y="175.9">10k</text>
<text x="195.2" y="175.9">20k</text>
<text x="127" y="201.2">+20</text>
<text x="127" y="204">+10</text>
<text x="127.9" y="207">+0</text>
<text x="127.5" y="213">-20</text>
<text x="127.5" y="210.1">-10</text>
<text x="121.8" y="220.6">B</text>
<text x="121.9" y="219">d</text>
<text x="127.5" y="222">-50</text>
<text x="127.5" y="219">-40</text>
<text x="127.5" y="216">-30</text>
<text x="121.8" y="225.4">A</text>
<text x="122.2" y="222.2">r</text>
<text x="127.5" y="225.1">-60</text>
<text x="127.5" y="234">-90</text>
<text x="127.5" y="231">-80</text>
<text x="127.5" y="228">-70</text>
<text x="126.7" y="237.1">-100</text>
<text x="126.7" y="243.2">-120</text>
<text x="126.7" y="240.1">-110</text>
<text x="129.3" y="244.4">20</text>
<text x="138.4" y="244.4">50</text>
<text x="144.7" y="244.4">100</text>
<text x="151.6" y="244.4">200</text>
<text x="160.7" y="244.4">500</text>
<text x="168" y="244.4">1k</text>
<text x="174.9" y="244.4">2k</text>
<text x="184" y="244.4">5k</text>
<text x="190.3" y="244.4">10k</text>
<text x="195.8" y="244.4">20k</text>
<text x="163.3" y="246.5">Hz</text>
</g>
<g font-size="1.2">
<text x="38" y="63.6">20</text>
<text x="127.6" y="63.6">20</text>
<text x="38" y="68.9">10</text>
<text x="127.6" y="69.1">10</text>
<text x="38.8" y="74.4">5</text>
<text x="128.4" y="74.6">5</text>
<text x="38.8" y="81.8">2</text>
<text x="128.4" y="82.1">2</text>
<text x="32.1" y="84.6">%</text>
<text x="38.8" y="87.3">1</text>
<text x="121.7" y="85">%</text>
<text x="128.4" y="87.7">1</text>
<text x="37.6" y="92.9">0.5</text>
<text x="127.2" y="93.3">0.5</text>
<text x="37.6" y="100.2">0.2</text>
<text x="127.2" y="100.7">0.2</text>
<text x="37.6" y="105.9">0.1</text>
<text x="39.1" y="107">1m</text>
<text x="44.4" y="107">2m</text>
<text x="51.5" y="107">5m</text>
<text x="56.4" y="107">10m</text>
<text x="61.7" y="107">20m</text>
<text x="68.8" y="107">50m</text>
<text x="74" y="107">100m</text>
<text x="79.3" y="107">200m</text>
<text x="86.4" y="107">500m</text>
<text x="93.1" y="107">1</text>
<text x="98.5" y="107">2</text>
<text x="105" y="107">5</text>
<text x="127.2" y="106.5">0.1</text>
<text x="128.7" y="107.6">1m</text>
<text x="134.4" y="107.6">2m</text>
<text x="142" y="107.6">5m</text>
<text x="147.3" y="107.6">10m</text>
<text x="153" y="107.6">20m</text>
<text x="160.6" y="107.6">50m</text>
<text x="165.9" y="107.6">100m</text>
<text x="171.7" y="107.6">200m</text>
<text x="179.4" y="107.6">500m</text>
<text x="186.5" y="107.6">1</text>
<text x="192.2" y="107.6">2</text>
<text x="195" y="107.6">3</text>
<text x="72.2" y="108.9">W</text>
<text x="162.1" y="109.5">W</text>
</g>
<g font-size="1.1">
<text x="39.2" y="136.2">5</text>
<text x="39.2" y="142.5">2</text>
<text x="39.2" y="147.3">1</text>
<text x="31.7" y="152.9">%</text>
<text x="37.8" y="152">0 .5</text>
<text x="37.8" y="158.4">0 .2</text>
<text x="36.9" y="167.9">0 .0 5</text>
<text x="37.8" y="163.1">0 .1</text>
<text x="36.9" y="174.4">0 .0 2</text>
<text x="39.7" y="175.5">2 0</text>
<text x="48.6" y="175.5">5 0</text>
<text x="54.8" y="175.5">1 0 0</text>
<text x="61.4" y="175.5">2 0 0</text>
<text x="70.3" y="175.5">5 0 0</text>
<text x="72.8" y="177.3">H z</text>
<text x="77.5" y="175.5">1 k</text>
<text x="84.2" y="175.5">2 k</text>
<text x="93" y="175.5">5 k</text>
<text x="99.2" y="175.5">1 0 k</text>
<text x="104.4" y="175.5">2 0 k</text>
<text x="35.2" y="202.9">+ 19.5</text>
<text x="36.4" y="200.9">+ 20</text>
<text x="35.2" y="207.2">+ 18.5</text>
<text x="36.4" y="209.4">+ 18</text>
<text x="36.4" y="205">+ 19</text>
<text x="35.2" y="215.9">+ 16.5</text>
<text x="35.2" y="211.5">+ 17.5</text>
<text x="36.4" y="213.7">+ 17</text>
<text x="31.8" y="221.1">B</text>
<text x="31.9" y="219.8">d</text>
<text x="35.2" y="220.2">+ 15.5</text>
<text x="36.4" y="218">+ 16</text>
<text x="31.8" y="225.2">A</text>
<text x="31.9" y="222.5">g</text>
<text x="35.2" y="224.5">+ 14.5</text>
<text x="36.4" y="226.7">+ 14</text>
<text x="36.4" y="222.4">+ 15</text>
<text x="35.2" y="233.2">+ 12.5</text>
<text x="35.2" y="228.8">+ 13.5</text>
<text x="36.4" y="231">+ 13</text>
<text x="35.2" y="237.5">+ 11.5</text>
<text x="36.4" y="239.7">+ 11</text>
<text x="36.4" y="235.3">+ 12</text>
<text x="35.2" y="241.8">+ 10.5</text>
<text x="36.4" y="244.2">+ 10</text>
<text x="38.5" y="245.2">20</text>
<text x="47.4" y="245.2">50</text>
<text x="53.7" y="245.2">100</text>
<text x="60.3" y="245.2">200</text>
<text x="69.2" y="245.2">500</text>
<text x="76.3" y="245.2">1k</text>
<text x="83.1" y="245.2">2k</text>
<text x="91.8" y="245.2">5k</text>
<text x="98.1" y="245.2">10k</text>
<text x="103.5" y="245.2">20k</text>
<text x="71.7" y="247">Hz</text>
</g>
</svg>
